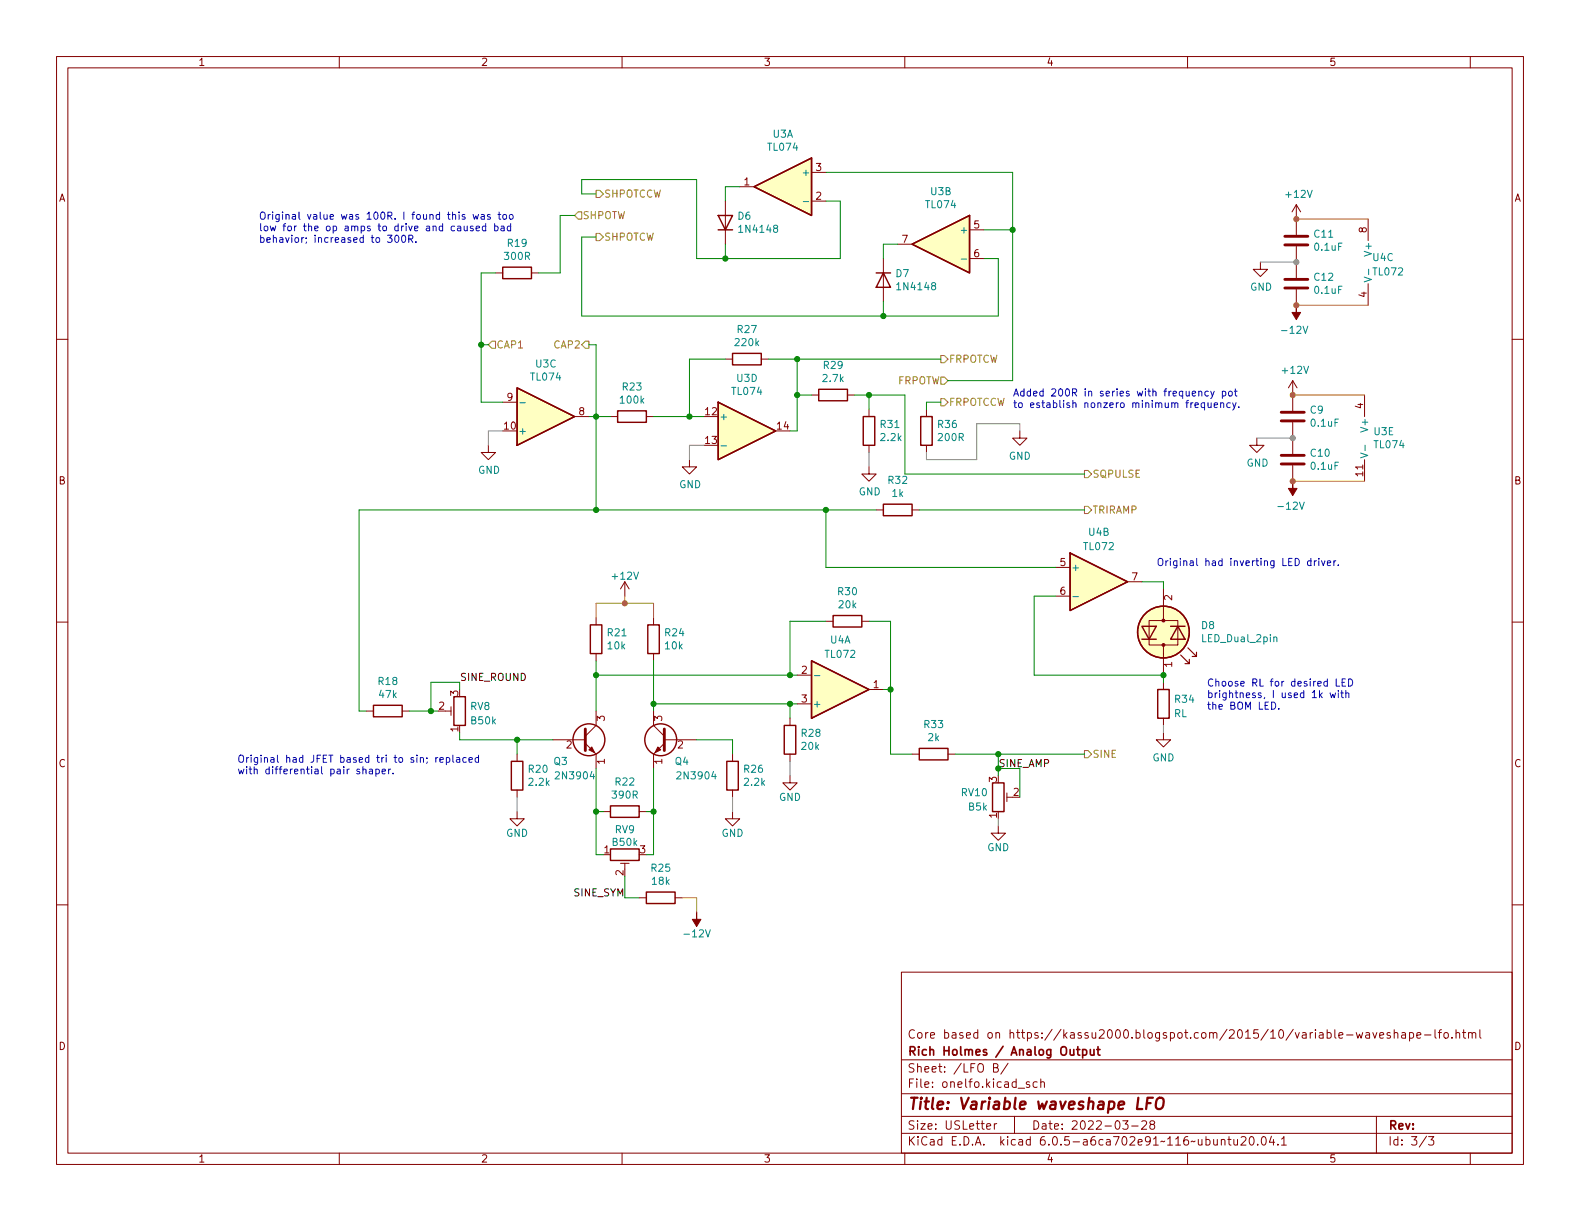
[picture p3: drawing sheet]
<svg xmlns="http://www.w3.org/2000/svg" width="279mm" height="216mm" viewBox="0 0 279 216" stroke-linecap="round" stroke-linejoin="round" font-family="sans-serif">
<g fill="none" stroke="#840000" stroke-width=".18">
<path d="M10 10h259.4v195.9h-259.4zM12 12h255.4v191.9h-255.4zM60 10v2M110 10v2M160 10v2M210 10v2M260 10v2M128.3 35.6v7.6M130.8 33h2.5M143.5 35.6h2.5M143.5 30.5h2.5M229.2 36.2l-.7 1.3"/>
<path d="M229.2 36.2v5.3M229.2 36.2l.8 1.3M241.9 38.7v3.8M10 60h2M87.6 48.3h1.3M94 48.3h1.2M156.2 45.7v7.6M158.7 43.2h2.6M171.4 40.6h2.6M171.4 45.7h2.6M222.9 46.4v1.2h1.3l-1.3 1.3-1.3-1.3h1.3M229.2 43.6v5.5"/>
<path d="M229.2 51.2v2.8M241.9 50.2v3.8M267.4 60h2M86.4 78.7v1.3h1.2l-1.2 1.3-1.3-1.3h1.3M88.9 71.1h2.5M101.6 73.7h2.5M107.9 73.7h1.3M114.3 73.7h1.3M128.3 63.5h1.2M134.6 63.5h1.3M143.5 69.9h1.3M149.9 69.9h1.2"/>
<path d="M153.7 72.4v1.3M153.7 78.7v1.3M163.8 72.4v1.3M163.8 78.7v1.3M180.3 76.2v1.3h1.3l-1.3 1.2-1.2-1.2h1.2M222.2 77.5v1.2h1.3l-1.3 1.3-1.2-1.3h1.2M228.6 67.3v5.3M228.6 74.7v5.6M228.6 67.3l-.8 1.3M228.6 67.3l.8 1.3M241.3 69.9v3.8M121.9 81.3v1.3h1.3l-1.3 1.2-1.3-1.2h1.3"/>
<path d="M153.7 82.6v1.2h1.2l-1.2 1.3-1.3-1.3h1.3M154.9 90.2h1.3M161.3 90.2h1.3M228.6 82.3v2.8M241.3 81.3v3.8M10 110h2M105.4 109.2v1.3M105.4 115.6v1.2M110.5 102.9v2.5M110.5 102.9l-.8 1.2M110.5 102.9l.8 1.2M115.6 109.2v1.3"/>
<path d="M115.6 115.6v1.2M141 119.4h2.5M146 109.9h1.3M152.4 109.9h1.3M186.7 100.3h2.5M186.7 105.4h2.5M199.4 102.9h2.5M203.2 109.7h5.1v4.3h-5.1zM205.7 104.1v5.6M205.7 115.6v3.8M267.4 110h2M64.8 125.7h1.2"/>
<path d="M71.1 125.7h1.3M78.7 125.7h1.1M79.8 125v1.5M91.4 133.4v1.2M91.4 139.7v1.3M97.8 130.8h5.7M103.5 131.4l1.9 2v2.5M105.4 125.7v2.6l-1.9 1.9M115.6 125.7v2.6l1.9 1.9M117.5 131.4l-1.9 2v2.5M117.5 130.8h5.7M129.5 133.4v1.2"/>
<path d="M129.5 139.7v1.3M139.7 137.2v1.2h1.3l-1.3 1.3-1.3-1.3h1.3M139.7 127v1.3M139.7 133.4v1.2M141 124.5h2.5M153.7 121.9h2.5M161.3 133.4h1.3M167.6 133.4h1.3M205.7 129.5v1.3h1.3l-1.3 1.3-1.2-1.3h1.2M205.7 120.7v1.2M205.7 127v1.3M10 160h2"/>
<path d="M91.4 143.5v1.3h1.3l-1.3 1.3-1.2-1.3h1.2M106.7 143.5h1.2M109.7 152.7h1.6M110.5 152.7v1M113 158.8h1.3M113 143.5h1.3M119.4 158.8h1.2M129.5 143.5v1.3h1.3l-1.3 1.3-1.2-1.3h1.2M176.5 146.1v1.2h1.3l-1.3 1.3-1.2-1.3h1.2M178.1 140.2v1.5M178.1 141h1M267.4 160h2"/>
<path d="M159.4 171.9h108v32h-108zM159.4 197.4h108M159.4 193.4h108M159.4 187.4h108M174.5 199.2l.7-.2-.1-.3h-.4l-.2 .2v.7h.6M175.7 188.8l.6-.1 .2-.2-.2-.4h-.6v1.5h.6l.2-.3a.39 .39 0 0 0-.3-.5M175.8 198.7v1M176.3 198.7h-.3l-.2 .3M178.3 188l-1.3 1.9M179.4 197.4v3M180 192.4h1.2M182 191.4l-.3-.1-.2 .2v.2l.5 .2v.3h-.5"/>
<path d="M183.4 191.4l-.4-.1-.3 .3v.4l.1 .2h.6M184 191.4l.3-.1 .3 .1 .1 .9M184 190.8v1.5M198.5 198.2h1l-.5 .5 .4 .2v.6l-.2 .2h-.4l-.3-.2M200.1 199.1h1.2M201.9 198.3l.6-.1 .2 .1 .1 .3-1 1.1h1M203.6 198.8l-.3-.3 .1-.2 .2-.1h.4l.2 .3-.1 .2-.6 .2-.2 .2 .1 .4 .2 .2 .4-.1 .2-.2-.1-.4-.2-.2M239.8 182.6l.3 1 .3-.7 .3 .7 .3-1M241.5 182.6h.6l.1 1M242.2 182.9l-.5 .1a.29 .29 0 0 0-.2 .3 .29 .29 0 0 0 .2 .3l.5-.1M242.8 182.6l.3 1 .4-1M243.4 197.4v6.5"/>
<path d="M244 183.1l.7-.2-.1-.3h-.4l-.2 .2v.7h.6M245.8 182.6h-.3l-.2 .2v.2l.5 .2v.3h-.5M246.5 182.7l.3-.1h.3l.1 1M246.5 182.1v1.5M247.9 182.6h.6v1M248.5 182.9l-.5 .1a.29 .29 0 0 0-.2 .3 .29 .29 0 0 0 .2 .3l.5-.1M249.3 182.6h.4l.3 .3v.4l-.2 .2h-.5M249.3 182.6v1.5M250.5 183.1l.8-.2-.1-.3h-.4l-.3 .2 .1 .7h.6M251.9 183h1.1M253.8 182.1v1.3l.2 .2M254.3 182.6h.6"/>
<path d="M254.9 182.1l-.4 .2v1.3M255.5 182.6h.3l.3 .3v.4l-.3 .3-.3-.1-.2-.2v-.4zM256.8 183.4v.2M257.5 182.7l.2-.1h.3l.1 1M257.5 182.1v1.5M258.6 182.6h.6M258.8 182.1v1.3l.4 .2M259.7 182.7l.2-.1h.4v1M259.7 182.6v1M260.3 182.8l.2-.2h.4l.1 1M261.7 182.1v1.3l.2 .2M60 203.9v2"/>
<path d="M110 203.9v2M159.4 200.4h108M160 203.9v2M210 203.9v2M216 201.6l.2-.1h.3l.1 1M216 201.5v1M217.1 201.5h.6M217.3 201v1.3l.4 .2M218.2 201.5l.1 .9 .3 .1 .2-.2M218.8 201.5v1M219.5 201.1l.5-.1 .3 .1v.3l-.9 1.1h.9M221.1 201h.2a.81 .81 0 0 1 .5 .6 .81 .81 0 0 1-.3 .8l-.1 .1a.81 .81 0 0 1-.6-.6 .81 .81 0 0 1 .3-.9z"/>
<path d="M222.4 202.3v.2M223.2 201.1l.2-.1a.81 .81 0 0 1 .6 .6 .81 .81 0 0 1-.3 .8l-.2 .1a.81 .81 0 0 1-.3-1.4zM224.8 200.9l-.3 1.1h.9M225.2 201.5v1M226 202.3v.2M226.6 201.4l.4-.4v1.5M226.6 202.5h.9M252.3 200.9l-1.3 1.9M252.6 201h.9l-.5 .5 .5 .2v.6l-.2 .2h-.5l-.2-.2M260 203.9v2"/>
</g>
<path d="M201.3 194.1l-.2 2h.9M202.8 195.1h.7M203.9 194.1h-1l-.2 2M204.6 194.4a.69 .69 0 0 1 1.1 0 1.47 1.47 0 0 1-.6 1.7l-.5-.1a1.5 1.5 0 0 1 0-1.6z" fill="none" stroke="#840000" stroke-width=".4"/>
<path d="M190.4 185.6h.6M190.6 185.1v1.3l.4 .2M191.5 185.7l.4-.1 .3 .3v.4l-.2 .2h-.5M191.5 185.6v1.5M192.8 185.6l.1 .9 .3 .1 .3-.2M193.5 185.6v1M194 185.6h.5M194.2 185.1v1.3l.3 .2" fill="none" stroke="#840000" stroke-width=".3"/>
<g fill="none" stroke="#840000" stroke-width=".25">
<path d="M127 38.1h2.5l-1.2 2.5zM133.3 33l10.2-5.1v10.2zM88.9 47.2h5.1v2.1h-5.1zM127 40.6h2.5M154.9 48.3h2.6M156.2 48.3l1.3 2.5h-2.6zM161.3 43.2l10.1-5.1v10.2zM91.4 68.6l10.2 5.1-10.2 5zM109.2 72.6h5.1v2.1h-5.1zM127 71.1l10.2 5.1-10.2 5.1zM129.5 62.5h5.1v2h-5.1zM144.8 68.8h5.1v2.1h-5.1z"/>
<path d="M152.7 73.7h2v5h-2zM162.8 73.7h2v5h-2zM156.2 89.2h5.1v2h-5.1zM189.2 97.8l10.2 5.1-10.2 5.1zM104.4 110.5h2v5.1h-2zM114.6 110.5h2v5.1h-2zM143.5 116.8l10.2 5.1-10.2 5.1zM147.3 108.8h5.1v2.1h-5.1zM201.9 110.7h2.6l-1.3 2.3zM201.9 113h2.6M207 110.7h2.5M208.3 110.7l1.2 2.3h-2.5z"/>
<path d="M66 124.7h5.1v2h-5.1zM80.3 123.2h2v5.1h-2zM90.4 134.6h2.1v5.1h-2.1zM128.5 134.6h2.1v5.1h-2.1zM138.7 128.3h2v5.1h-2zM162.6 132.3h5v2.1h-5zM175.5 138.4h2v5.1h-2zM204.7 121.9h2.1v5.1h-2.1zM107.9 150.1h5.1v2h-5.1zM107.9 142.5h5.1v2h-5.1zM114.3 157.7h5.1v2.1h-5.1z"/>
<circle cx="205.7" cy="111.8" r="4.6"/>
<circle cx="104.1" cy="130.8" r="2.82"/>
<circle cx="116.8" cy="130.8" r="2.82"/>
</g>
<g fill="#ffffc2" stroke="#ffffc2" stroke-width=".18">
<path d="M189.2 97.8l10.2 5.1-10.2 5.1z"/>
<path d="M133.3 33l10.2-5.1v10.2z"/>
<path d="M91.4 68.6l10.2 5.1-10.2 5z"/>
<path d="M127 71.1l10.2 5.1-10.2 5.1z"/>
<path d="M143.5 116.8l10.2 5.1-10.2 5.1z"/>
<path d="M161.3 43.2l10.1-5.1v10.2z"/>
<circle cx="205.7" cy="111.8" r="4.6"/>
</g>
<path d="M142 35.7h1M170 45.8h.9M241.2 49l1.3 .4-1.3 .4M242 47.6v1M91.9 71.2h1M127.5 78.8h1M241.4 78.7v1M240.6 80.1l1.3 .4-1.3 .5M144 119.5h1M189.7 105.5h1M225.3 112.8l.1-.2 .3 .1 .1 .8" fill="none" stroke="#008484" stroke-width=".18"/>
<g fill="#840000" stroke="#840000" stroke-width=".18">
<path d="M205.7 114v1.8z"/>
<path d="M123.2 161.3v1.3h.8l-.8 1.2-.8-1.2h.8z"/>
<path d="M116.3 132.1l.5 .5-1 .5z"/>
<path d="M104.6 132.1l.6 1-1.1-.5z"/>
<path d="M229.2 54v1.2h.8l-.8 1.3-.7-1.3h.7z"/>
<path d="M228.6 85.1v1.3h.8l-.8 1.2-.8-1.2h.8z"/>
<circle cx="205.7" cy="109.7" r=".25"/>
<circle cx="205.7" cy="114" r=".25"/>
</g>
<path d="M208.8 115.8l1.5 1.5v-.7M209.5 117.3h.8M210.1 114.6l1.5 1.5v-.8M210.8 116.1h.8" fill="none" stroke="#840000" stroke-width=".2"/>
<path d="M227.2 43.3h4.1M227.2 41.8h4.1M227.2 50.9h4.1M227.2 49.4h4.1M226.6 74.4h4M226.6 72.9h4M226.6 82h4M226.6 80.5h4M103.5 128.9v3.8M117.5 128.9v3.8" fill="none" stroke="#840000" stroke-width=".51"/>
<path d="M102.2 37.5h.7v1.2h-.7l-.6-.6zM105.4 33.7h.6l.7 .6-.7 .6h-.6zM105.4 41.3h.6l.7 .6-.7 .6h-.6zM87 60.3h.6v1.3h-.6l-.6-.6zM103.5 60.3h.6v1.3h-.6l-.6-.6zM166.4 62.9h.6l.6 .6-.6 .6h-.6zM166.4 70.5h.6l.6 .6-.6 .7h-.6zM166.4 66.7h.6l.6 .6-.6 .6h-.6zM191.8 83.2h.6l.6 .6-.6 .7h-.6zM191.8 89.5h.6l.6 .7-.6 .6h-.6zM191.8 132.7h.6l.6 .7-.6 .6h-.6z" fill="none" stroke="#848400" stroke-width=".18"/>
<g fill="none" stroke="#0000c2" stroke-width=".18">
<path d="M82.1 40v.8h.3l.2-.1M82.2 38l-.3-.1-.2 .2 .1 .2 .4 .1v.3h-.5M82.6 40v.8M83.7 37.9l.2 .9 .2-.6 .3 .6 .2-.9M85.1 38h.5l.1 .8M85.7 38.2l-.5 .1-.2 .2 .2 .3 .5-.1M85.9 39.5v1.3M86.7 38l-.3-.1-.2 .2 .1 .2 .4 .1v.3h-.5M87.5 39.5v1.3M88.1 37.9h.5M88.3 37.5v1.1l.3 .2M89 38l.3-.1 .3 .3v.3l-.3 .3-.3-.1-.1-.2z"/>
<path d="M90.2 38l.3-.1 .2 .3v.3l-.2 .3-.3-.1-.1-.2zM90.3 39.5v1.3M68.5 41.6h.8l-.4 .5 .4 .1v.5l-.2 .2-.6-.2M69.9 41.7l.2-.1a.68 .68 0 0 1 .4 .6 .68 .68 0 0 1-.4 .7l-.2-.2-.1-.3zM71.1 41.7l.2-.1a.68 .68 0 0 1 .5 .6 .68 .68 0 0 1-.5 .7l-.2-.2-.1-.3zM72.3 42.3l.6-.1 .1-.2v-.3l-.7-.1v1.3M72.6 42.3l.4 .6M73.6 42.7v.2M80.9 40h.5l.1 .8M81.5 40.3h-.4l-.2 .2 .2 .3h.4M83.7 40h-.3l-.2 .1v.2l.5 .2v.3h-.5M84.2 40.4l.6-.1-.1-.3h-.3l-.2 .1 .1 .7h.4"/>
<path d="M85.9 40h-.4l-.2 .2 .1 .6h.5M87.5 40h.3l.3 .2-.2 .6h-.4M88.6 40h.5l.1 .8M89.2 40.3h-.5l-.1 .2 .1 .3h.5M90.3 40h-.4l-.2 .2 .1 .6h.5M210.8 69.6l.6-.1v-.3h-.4l-.2 .2 .1 .6h.5M211.3 71.6l.6-.1v-.2l-.4-.1-.2 .2 .1 .6h.5M212 69.3l.2-.1h.3v.8M212 69.2v.8M213 71.3l-.3-.1-.3 .3 .1 .5h.5M213 71.2v1.3M213.6 71.2l.1 .8 .3 .1 .2-.2"/>
<path d="M213.7 69.2h-.4l-.2 .2 .1 .6h.5M214.1 69.2l.3 .8M214.2 71.2v.9M214.7 69.2l-.4 1.1-.2 .1M214.7 71.6l.6-.1v-.2l-.4-.1-.2 .2 .1 .6h.5M215.9 71.3l.1-.1 .3 .1 .1 .8M215.9 71.2v.9M216.2 69.2h.3l.3 .2-.2 .6h-.4M216.2 69.2v1.2M217.4 69.2h.3l.2 .2v.4l-.2 .2h-.3l-.2-.2zM217.5 71.3l-.3-.1-.3 .3 .2 .5h.4M218 71.2l.3 .9"/>
<path d="M218.3 69.2h.5M218.5 68.8v1l.3 .2M218.6 71.2l-.4 1.2-.2 .1M219.1 71.9v.2M231.8 99.2h-.3l-.3 .2 .1 .5h.5M231.8 98.7v1.3M232.4 99.2v.8M232.8 99.2l-.4 .2M233.2 98.7v.2M233.2 99.2v.8M233.7 99.2l.3 .8 .3-.8M234.7 99.6l.6-.1v-.3h-.4l-.2 .1 .1 .6h.5"/>
<path d="M235.9 99.2v.8M236.2 99.2l-.3 .2M236.7 99.9v.1M64.2 136.1l.2-.1 .3 .1v.7M64.2 135.6v1.2M65.3 136.1h.5l.1 .7M65.9 136.3l-.4 .1-.2 .1 .2 .3h.4M66.5 136.1l.3-.1 .3 .2-.1 .6h-.5M66.5 136v1.3M67.6 136.4l.6-.1-.1-.2-.4-.1-.1 .2v.6h.5M68.7 136v.8M69.1 136l-.4 .2"/>
<path d="M69.5 136.7v.1M77.1 133.9v.9M77.4 133.9l-.3 .3M77.8 134.4l.6-.1-.1-.3-.3-.1-.2 .2v.6h.5M78.9 134l.4-.1 .2 .3-.1 .5h-.5M78.9 133.9v1.3M80.1 133.5v1.1l.2 .2M80.8 134h.4l.1 .8M81.3 134.3h-.4l-.2 .2 .2 .3 .4-.1M82.4 134l-.3-.1-.3 .3 .2 .5h.4M82.9 134.4l.6-.1v-.3l-.4-.1-.2 .2 .1 .6h.5M84.6 134l-.3-.1-.3 .3 .1 .5h.5"/>
<path d="M84.6 133.5v1.3M224.9 124.1a.64 .64 0 0 1 .7 .7 .64 .64 0 0 1-.7 .6zM226.1 125.3v.1M235.2 122.5l.2 .9 .3-.6 .2 .6 .3-.9M236.3 120v1.3h.6M236.7 122.1v.1M236.7 122.5v.9M237.1 122.5h.5M237.3 122.1v1.1l.3 .2M237.3 120.7h.4M237.9 120h-.6v1.3h.6M238 122.6l.2-.1 .3 .1v.8"/>
<path d="M238 122.1v1.3M238.5 120a.64 .64 0 0 1 .7 .7 .64 .64 0 0 1-.7 .6z"/>
</g>
<path d="M222.9 46.4h6.3M88.9 76.2h-2.5v2.5M124.5 78.7h-2.6v2.6M180.3 76.2v-1.3h-7.6v6.4h-8.9v-1.3M222.2 77.5h6.4M153.7 80v2.6M139.7 134.6v2.6M205.7 128.3v1.2M91.4 141v2.5M129.5 141v2.5M176.5 144.8v1.3" fill="none" stroke="#848484" stroke-width=".18"/>
<g fill="none" stroke="#008400" stroke-width=".18">
<path d="M101.6 38.1h-2.5v10.2h-3.9M105.4 34.3h-2.5v-2.5h20.3v13.9h25.4v-10.1h-2.6M130.8 33h-2.5v2.6M146 30.5h33.1v36.8h-11.5M87.6 48.3h-2.5v22.8h3.8M105.4 41.9h-2.5v14h73.6v-10.2h-2.5M128.3 43.2v2.5M156.2 53.3v2.6M158.7 43.2h-2.5v2.5M174 40.6h5.1M85.1 61h1.3M104.1 61h1.3v29.2"/>
<path d="M104.1 73.7h3.8M115.6 73.7h8.9M128.3 63.5h-6.4v10.2M135.9 63.5h30.5M141 63.5v12.7h-1.3M141 69.9h2.5M151.1 69.9h8.9v13.9h31.8M153.7 69.9v2.5M166.4 71.1h-2.6v1.3M146 90.2v10.1h40.7M154.9 90.2h-91.4v35.5h1.3M162.6 90.2h29.2"/>
<path d="M105.4 119.4h35.6M105.4 116.8v8.9M115.6 116.8v8.9M146 109.9h-6.3v9.5M153.7 109.9h3.8v23.5h3.8M186.7 105.4h-3.8v14h22.8v1.3M201.9 102.9h3.8v1.2M72.4 125.7h5.1M81.3 129.5v1.3h16.5M81.3 121.9v-1.2h-5.1v5M91.4 130.8v2.6M105.4 135.9v15.2h1.3"/>
<path d="M115.6 135.9v15.2h-1.3M115.6 124.5h25.4M123.2 130.8h6.3v2.6M139.7 124.5v2.5M156.2 121.9h1.3M168.9 133.4h22.9M176.5 133.4v3.8M176.5 135.9h3.8v5.1M105.4 143.5h1.3M110.5 154.9v3.9h2.5M114.3 143.5h1.3"/>
</g>
<path d="M229.2 38.7h12.7M229.2 54h12.7M228.6 69.9h12.7M228.6 85.1h12.7M105.4 109.2v-2.5h10.2v2.5M110.5 105.4v1.3M120.6 158.8h2.6v2.5" fill="none" stroke="#dd8500" stroke-width=".18"/>
<g fill="#008400" stroke="#008400" stroke-width=".18">
<circle cx="157.5" cy="121.9" r=".46"/>
<circle cx="139.7" cy="124.5" r=".46"/>
<circle cx="139.7" cy="119.4" r=".46"/>
<circle cx="176.5" cy="133.4" r=".46"/>
<circle cx="205.7" cy="119.4" r=".46"/>
<circle cx="91.4" cy="130.8" r=".46"/>
<circle cx="76.2" cy="125.7" r=".46"/>
<circle cx="105.4" cy="90.2" r=".46"/>
<circle cx="105.4" cy="73.7" r=".46"/>
<circle cx="121.9" cy="73.7" r=".46"/>
<circle cx="85.1" cy="61" r=".46"/>
<circle cx="153.7" cy="69.9" r=".46"/>
<circle cx="141" cy="69.9" r=".46"/>
<circle cx="156.2" cy="55.9" r=".46"/>
<circle cx="141" cy="63.5" r=".46"/>
<circle cx="146" cy="90.2" r=".46"/>
<circle cx="128.3" cy="45.7" r=".46"/>
<circle cx="105.4" cy="143.5" r=".46"/>
<circle cx="115.6" cy="124.5" r=".46"/>
<circle cx="105.4" cy="119.4" r=".46"/>
<circle cx="115.6" cy="143.5" r=".46"/>
<circle cx="179.1" cy="40.6" r=".46"/>
</g>
<g fill="#dd8500" stroke="#dd8500" stroke-width=".18">
<circle cx="110.5" cy="106.7" r=".46"/>
<circle cx="229.2" cy="38.7" r=".46"/>
<circle cx="229.2" cy="54" r=".46"/>
<circle cx="228.6" cy="85.1" r=".46"/>
<circle cx="228.6" cy="69.9" r=".46"/>
</g>
<g fill="#848484" stroke="#848484" stroke-width=".18">
<circle cx="229.2" cy="46.4" r=".46"/>
<circle cx="228.6" cy="77.5" r=".46"/>
</g>
<text font-size="2.8" fill="#840000" x="160.4" y="196.2">Title: Variable waveshape LFO</text>
<g font-size="2.1" fill="#840000">
<text x="160.4" y="183.6">Core based on https://kassu2000.blogspot.com/2015/10/variable-waveshape-lfo.html</text>
<text x="160.4" y="189.7">Sheet: /LFO B/</text>
<text x="160.4" y="186.7">Rich Holmes / Analog Output</text>
<text x="160.4" y="192.4">File: onelfo.kicad_sch</text>
<text x="160.4" y="202.5">KiCad E.D.A. kicad 6.0.5-a6ca702e91~116~ubuntu20.04.1</text>
<text x="160.4" y="199.7">Size: USLetter</text>
<text x="182.4" y="199.7">Date: 2022-03-28</text>
<text x="245.4" y="199.7">Rev:</text>
<text x="245.4" y="202.5">Id: 3/3</text>
</g>
<g font-size="1.8" fill="#840000">
<text x="35" y="11.6">1</text>
<text x="85" y="11.6">2</text>
<text x="135" y="11.6">3</text>
<text x="185" y="11.6">4</text>
<text x="235" y="11.6">5</text>
<text x="10.3" y="35.6">A</text>
<text x="131.6" y="32.8">1</text>
<text x="144.3" y="35.3">2</text>
<text x="144.3" y="30.2">3</text>
<text x="267.7" y="35.6">A</text>
<text x="172.2" y="40.4">5</text>
<text x="241.7" y="41.1" transform="rotate(-90 241.7 41.1)">8</text>
<text x="159.5" y="42.9">7</text>
<text x="172.2" y="45.5">6</text>
<text x="241.7" y="52.6" transform="rotate(-90 241.7 52.6)">4</text>
<text x="89.7" y="70.9">9</text>
<text x="89.2" y="75.9">10</text>
<text x="102.4" y="73.4">8</text>
<text x="124.7" y="73.4">12</text>
<text x="137.4" y="75.9">14</text>
<text x="241" y="72.2" transform="rotate(-90 241 72.2)">4</text>
<text x="124.7" y="78.5">13</text>
<text x="10.3" y="85.7">B</text>
<text x="241" y="84.2" transform="rotate(-90 241 84.2)">11</text>
<text x="267.7" y="85.7">B</text>
<text x="187.5" y="100.1">5</text>
<text x="187.5" y="105.2">6</text>
<text x="200.2" y="102.6">7</text>
<text x="207.3" y="106.2" transform="rotate(-90 207.3 106.2)">2</text>
<text x="141.7" y="119.1">2</text>
<text x="207.3" y="118" transform="rotate(-90 207.3 118)">1</text>
<text x="77.6" y="125.5">2</text>
<text x="81" y="123" transform="rotate(-90 81 123)">3</text>
<text x="141.7" y="124.2">3</text>
<text x="154.4" y="121.7">1</text>
<text x="81" y="129.4" transform="rotate(-90 81 129.4)">1</text>
<text x="106.9" y="127.5" transform="rotate(-90 106.9 127.5)">3</text>
<text x="117.1" y="127.5" transform="rotate(-90 117.1 127.5)">3</text>
<text x="10.3" y="135.6">C</text>
<text x="100.2" y="132.3">2</text>
<text x="106.9" y="135.1" transform="rotate(-90 106.9 135.1)">1</text>
<text x="117.1" y="135.1" transform="rotate(-90 117.1 135.1)">1</text>
<text x="119.8" y="132.3">2</text>
<text x="267.7" y="135.6">C</text>
<text x="176.3" y="138.3" transform="rotate(-90 176.3 138.3)">3</text>
<text x="179.2" y="140.7">2</text>
<text x="176.3" y="144.6" transform="rotate(-90 176.3 144.6)">1</text>
<text x="106.8" y="150.9">1</text>
<text x="110.2" y="154.8" transform="rotate(-90 110.2 154.8)">2</text>
<text x="113.2" y="150.9">3</text>
<text x="10.3" y="185.7">D</text>
<text x="267.7" y="185.7">D</text>
<text x="35" y="205.6">1</text>
<text x="85" y="205.6">2</text>
<text x="135" y="205.6">3</text>
<text x="185" y="205.6">4</text>
<text x="235" y="205.6">5</text>
</g>
<g font-size="1.8" fill="#008484">
<text x="135.9" y="26.6">TL074</text>
<text x="136.7" y="24.3">U3A</text>
<text x="142.3" y="31.1">+</text>
<text x="164.6" y="34.5">U3B</text>
<text x="227.5" y="35">+12V</text>
<text x="130.5" y="38.8">D6</text>
<text x="131" y="41.1">1N4148</text>
<text x="163.8" y="36.8">TL074</text>
<text x="170.3" y="41.3">+</text>
<text x="89.3" y="45.9">300R</text>
<text x="89.8" y="43.6">R19</text>
<text x="232.5" y="42">C11</text>
<text x="232.6" y="44.3">0.1uF</text>
<text x="242.6" y="44.9" transform="rotate(-90 242.6 44.9)">V+</text>
<text x="242.8" y="46.2">U4C</text>
<text x="158.4" y="49">D7</text>
<text x="158.9" y="51.3">1N4148</text>
<text x="221" y="51.4">GND</text>
<text x="232.5" y="49.6">C12</text>
<text x="232.6" y="51.9">0.1uF</text>
<text x="242.9" y="48.7">TL072</text>
<text x="130.5" y="58.9">R27</text>
<text x="227" y="59">-12V</text>
<text x="94.8" y="65">U3C</text>
<text x="130.1" y="61.2">220k</text>
<text x="145.7" y="65.2">R29</text>
<text x="94" y="67.3">TL074</text>
<text x="109.8" y="71.3">100k</text>
<text x="110.1" y="69">R23</text>
<text x="129.5" y="69.8">TL074</text>
<text x="130.3" y="67.5">U3D</text>
<text x="145.6" y="67.5">2.7k</text>
<text x="226.9" y="66.1">+12V</text>
<text x="91.6" y="76.8">+</text>
<text x="127.1" y="74.3">+</text>
<text x="155.8" y="75.7">R31</text>
<text x="155.8" y="78">2.2k</text>
<text x="165.9" y="75.7">R36</text>
<text x="166" y="78">200R</text>
<text x="231.7" y="73.1">C9</text>
<text x="231.9" y="75.4">0.1uF</text>
<text x="241.9" y="76" transform="rotate(-90 241.9 76)">V+</text>
<text x="243" y="76.9">U3E</text>
<text x="84.5" y="83.8">GND</text>
<text x="178.4" y="81.3">GND</text>
<text x="220.4" y="82.5">GND</text>
<text x="231.8" y="80.7">C10</text>
<text x="231.9" y="83.1">0.1uF</text>
<text x="243.1" y="79.2">TL074</text>
<text x="120.1" y="86.3">GND</text>
<text x="151.8" y="87.6">GND</text>
<text x="157.1" y="85.5">R32</text>
<text x="157.8" y="87.9">1k</text>
<text x="192.5" y="94.7">U4B</text>
<text x="226.4" y="90.1">-12V</text>
<text x="189.4" y="101">+</text>
<text x="191.8" y="97.3">TL072</text>
<text x="108.4" y="102.5">+12V</text>
<text x="148.2" y="105.2">R30</text>
<text x="148.4" y="107.5">20k</text>
<text x="107.5" y="112.5">R21</text>
<text x="117.7" y="112.5">R24</text>
<text x="146.8" y="113.8">U4A</text>
<text x="212.5" y="111.2">D8</text>
<text x="212.7" y="113.5">LED_Dual_2pin</text>
<text x="107.5" y="114.8">10k</text>
<text x="117.7" y="114.8">10k</text>
<text x="146" y="116.3">TL072</text>
<text x="67" y="121.1">R18</text>
<text x="67.1" y="123.4">47k</text>
<text x="83.2" y="125.5">RV8</text>
<text x="143.6" y="125.1">+</text>
<text x="207.8" y="124.3">R34</text>
<text x="83.4" y="128.1">B50k</text>
<text x="141.8" y="130.3">R28</text>
<text x="163.5" y="128.7">R33</text>
<text x="164.1" y="131">2k</text>
<text x="207.6" y="126.8">RL</text>
<text x="93.5" y="136.6">R20</text>
<text x="98" y="135.3">Q3</text>
<text x="98.5" y="137.8">2N3904</text>
<text x="119.4" y="135.3">Q4</text>
<text x="120.1" y="137.8">2N3904</text>
<text x="131.6" y="136.6">R26</text>
<text x="141.8" y="132.6">20k</text>
<text x="203.8" y="134.6">GND</text>
<text x="93.6" y="138.9">2.2k</text>
<text x="108.4" y="141.2">390R</text>
<text x="108.9" y="138.9">R22</text>
<text x="131.7" y="138.9">2.2k</text>
<text x="137.7" y="141.6">GND</text>
<text x="170.1" y="140.8">RV10</text>
<text x="171.3" y="143.3">B5k</text>
<text x="89.5" y="148">GND</text>
<text x="108.4" y="149.6">B50k</text>
<text x="108.8" y="147.3">RV9</text>
<text x="127.6" y="148">GND</text>
<text x="115.2" y="154.1">R25</text>
<text x="174.6" y="150.5">GND</text>
<text x="115.4" y="156.4">18k</text>
<text x="121.3" y="165.7">-12V</text>
</g>
<g font-size="1.8" fill="#848400">
<text x="106.8" y="34.9">SHPOTCCW</text>
<text x="103" y="38.7">SHPOTW</text>
<text x="106.8" y="42.5">SHPOTCW</text>
<text x="87.7" y="61.6">CAP1</text>
<text x="98.1" y="61.6">CAP2</text>
<text x="167.7" y="64.1">FRPOTCW</text>
<text x="158.6" y="67.9">FRPOTW</text>
<text x="193.1" y="84.5">SQPULSE</text>
<text x="193.1" y="90.8">TRIRAMP</text>
<text x="193.1" y="134">SINE</text>
</g>
<g font-size="1.8" fill="#0000c2">
<text x="45.7" y="38.8">Original value was 100R. I found this was too</text>
<text x="45.7" y="40.9">low for the op amps to drive and caused bad</text>
<text x="45.7" y="42.9">behavior; increased to 300R.</text>
<text x="167.7" y="71.8">FRPOTCCW to establish nonzero minimum frequency.</text>
<text x="179.1" y="70.1">Added 200R in series with frequency pot</text>
<text x="204.5" y="100.1">Original had inverting LED driver.</text>
<text x="213.4" y="121.4">Choose RL for desired LED</text>
<text x="213.4" y="123.4">brightness, I used 1k with</text>
<text x="213.4" y="125.5">the BOM LED.</text>
<text x="41.9" y="134.9">Original had JFET based tri to sin; replaced</text>
<text x="41.9" y="136.9">with differential pair shaper.</text>
</g>
<g font-size="1.8">
<text x="81.3" y="120.4">SINE_ROUND</text>
<text x="101.5" y="158.5">SINE_SYM</text>
</g>
<text font-size="1.8" fill="#008400" x="176.5" y="135.6">SINE_AMP</text>
</svg>
